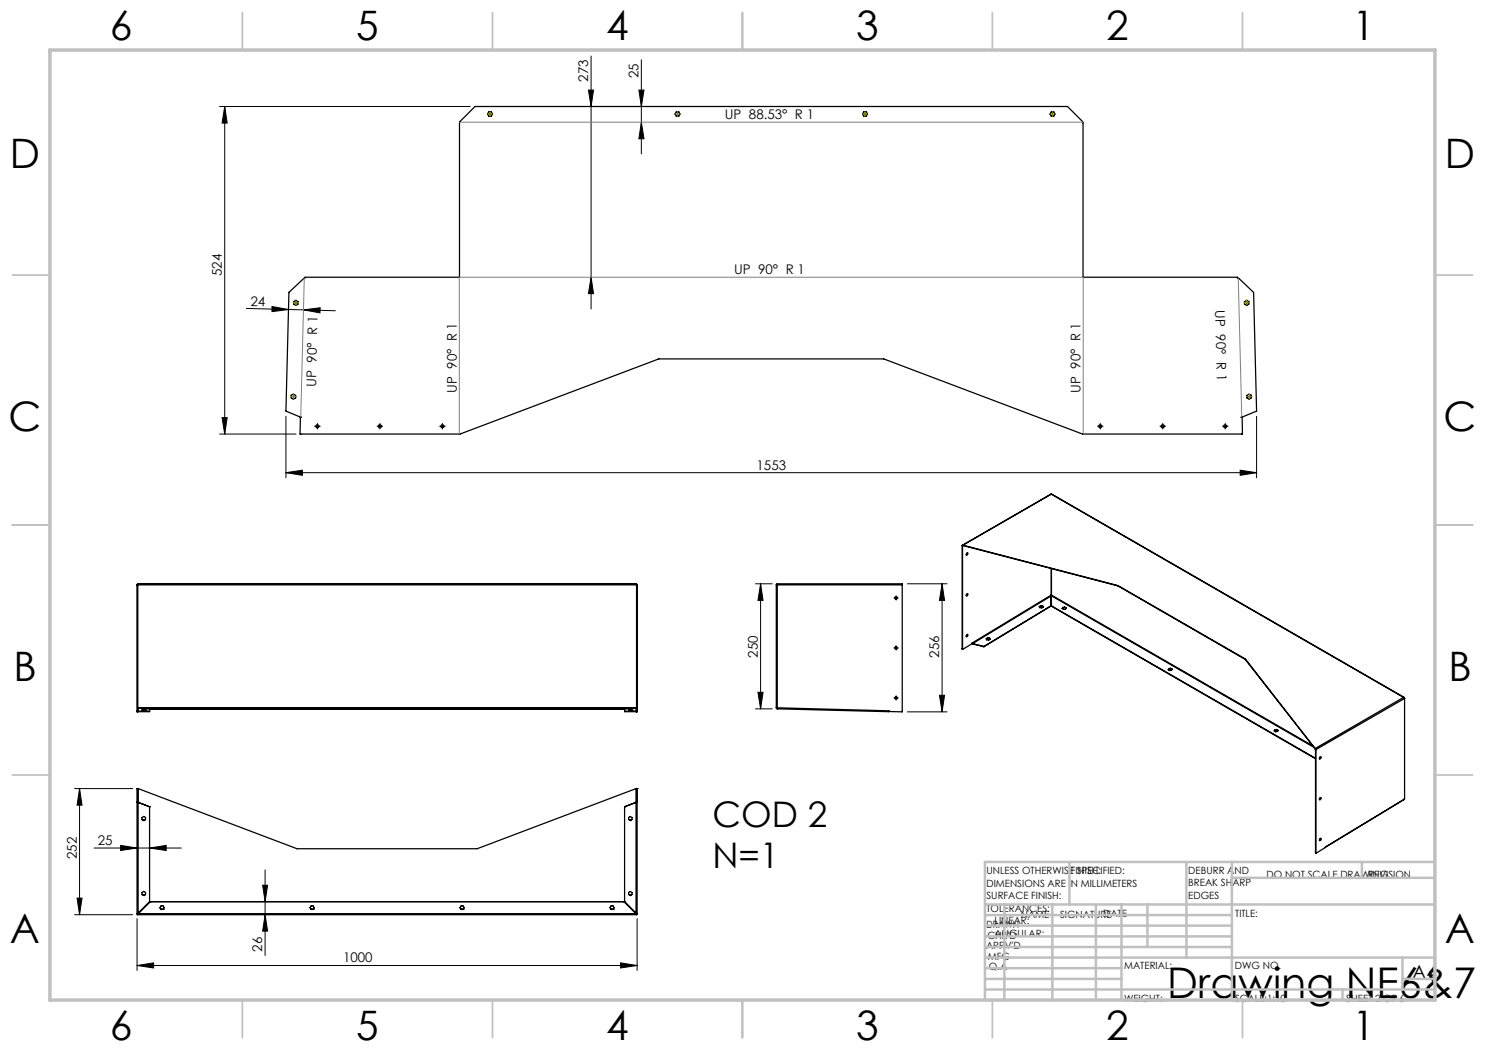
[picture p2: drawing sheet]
<svg xmlns="http://www.w3.org/2000/svg" width="297mm" height="210mm" viewBox="0 0 297 210" stroke-linecap="round" stroke-linejoin="round" font-family="sans-serif">
<g fill="none" stroke="#000" stroke-width=".25">
<path d="M97.8 22.4h.4l.3 .4-.3 .4h-.4l-.3-.4zM135.3 22.4h.4l.3 .4-.3 .4h-.4l-.3-.4zM172.8 22.4h.4l.3 .4-.3 .4h-.4l-.3-.4zM210.3 22.4h.4l.3 .4-.3 .4h-.4l-.3-.4zM57.8 58.5l3.2-2.9v-.2h30.9v-30.8l.1-.3 3-3h118.5l3 3 .1 .3v30.8h30.9v.2l.3 .1 2.9 2.8 .6 23.7-3.1 1.3h.2l.1 3.3h-32l-39.8-15h-44.9l-39.8 15h-32l.1-3.3h.2l-3.1-1.3zM58.2 79l.5-.2 .4 .3v.5l-.4 .2-.5-.2zM58.7 60.3l.5-.2 .4 .3v.4l-.4 .3-.5-.3zM248.9 60.4l.4-.3 .5 .2v.5l-.5 .3-.4-.3zM249.4 79.1l.4-.3 .5 .2v.6l-.5 .2-.4-.2zM210.3 98.8l70.5 40.7M210.3 98.8l-17.8 10.2M210.3 98.8l-17.7 10.2"/>
<path d="M210.3 98.8l70.4 40.7M27.4 117v25.4h.1v-25.4M27.4 117h100M27.6 116.9l-.1 .1M27.6 116.8l-.2 .2M27.6 116.9h99.6M27.6 116.8h99.6M27.6 116.8v.1M59.4 116.8v.1M95.4 116.8v.1M127.2 116.8l.2 .2M127.2 116.9l.1 .1"/>
<path d="M127.2 116.8v.1M127.3 116.9v.1M127.3 117v25.4h.1v-25.4M155.3 117h25.1M155.3 117v24.6M155.4 117v24.6l.1 .1M155.4 116.9v.1M155.5 116.8h24.9v.2M155.5 116.8l-.1 .2M155.5 116.8l-.2 .2M180.4 117v25.4l-2.6-.1v-.1M192.4 109.1l.1 .1"/>
<path d="M192.4 109.1l.1 20.8M192.5 109.2v20.7M192.6 109l-.2 .1M192.6 109.1l-.1 .1M192.6 109l31 8.1M192.6 109v.1M192.6 109.1l31 8.1M193.4 110.6h.1a.22 .22 0 0 1 0 .3 .22 .22 0 0 1-.3 0zM193.4 118.7h.1a.2 .2 0 0 1 0 .3 .2 .2 0 0 1-.3 .1zM193.5 110.6v.2l-.2 .2M193.5 118.7v.3l-.2 .1M210.2 119.1v.1"/>
<path d="M210.2 119.1l-15.8 9.5M210.2 119.2l-15.7 9.5M210.2 119.2v2l-13.4 8.2M210.3 113.7l-.1 5.4M210.3 119v.2M210.3 119l52.3 30.2M210.3 113.7v5.3M210.3 119.2v2l52.8 30.6M210.3 119.2l52.5 30.3M223.6 117.1l25.5 14.7M223.6 117.1v.1M223.6 117.2l25.5 14.7"/>
<path d="M192.4 129.7l.1 .1M193.4 127l.1-.1a.22 .22 0 0 1 0 .3 .22 .22 0 0 1-.3 0zM193.5 126.9v.3l-.2 .1M194.4 128.6l.1 .1M194.5 128.7v.1M194.5 128.7l-2 1.2M194.5 128.7l2.3 .6M194.5 128.8l2.3 .6M196.8 129.3v.1M197.5 127.6l-.3 .1 .1 .3 .7-.1M197.5 127.6h.4M197.5 127.6v.1"/>
<path d="M197.5 127.7l-.2 .1M197.5 127.7h.4M197.9 127.6l.1 .3M197.9 127.6v.1M197.9 127.7l.1 .2M208.1 121.1l-.2 .2v.2l.5 .1 .2-.2-.1-.2M208.1 121.1l.4 .1M208.1 121.1v.1M208.1 121.2l-.2 .2M208.1 121.2l.4 .1M208.5 121.2v.1M208.5 121.3l.1 .2"/>
<path d="M210.2 121.1l-13.4 8.2M210.3 121.2l52.8 30.5M212.5 121.5v.1M212.5 121.6l-.1 .1M212.9 121.4l.3 .2-.1 .2-.4 .1-.3-.2 .1-.2M212.9 121.4l-.4 .1M212.9 121.4v.1M212.9 121.5l.3 .1M212.9 121.5l-.4 .1M233.8 133.7v.1M233.8 133.8l-.1 .2M234.1 133.7l.3 .1-.1 .2-.4 .1-.3-.2 .2-.2"/>
<path d="M234.1 133.7h-.3M234.1 133.7h.1M234.1 133.7l.3 .2M234.1 133.7l-.3 .1M249.1 131.8l13.9 17.9M249.1 131.9l13.9 17.9M249.1 131.8v.1M280.7 139.5l.2 .2-17.7 10.2M280.7 139.5l.2 .1M280.7 139.5l-17.7 10.2M280.9 139.6h.1M280.9 139.6l-.1 20.2"/>
<path d="M27.4 157.7h.1M27.4 142.2h.1M27.4 157.7v25.1h.1M27.5 142.3h.1M27.5 142.2h2.4M27.5 141.6l.1 .1M27.5 157.7h.1M27.5 157.7v2.7M27.5 141.6h.1M27.5 141.6h99.8M27.6 141.7h.1M27.6 141.7h2.3v.6h-2.3"/>
<path d="M27.6 141.7v.6M27.6 157.7v25M27.6 141.7h2.4M27.6 141.7h99.6M27.6 157.7l31.8 12h36l31.8-12M28.4 142.2h.1M28.4 141.8h.1M28.4 141.8h.7M28.4 142.2h.7M28.8 142.2h.1M28.8 141.8h.1M29.1 142.2h.1"/>
<path d="M29.1 141.8h.1M29.9 141.8h95M30 141.7h94.8M30 141.7v.1M32 141.7h.8M32.2 141.7h.1M32.6 141.7h.1M62 141.7h.8M62.2 141.7h.1M62.6 141.7h.1M92 141.7h.8M92.2 141.7h.1"/>
<path d="M92.6 141.7h.1M122 141.7h.8M122.2 141.7h.1M122.6 141.7h.1M124.8 141.7v.1M124.9 141.7v.6h2.3M125.7 141.8h.1M125.7 142.2h.1M125.7 141.8h.7M125.7 142.2h.7M126 142.2h.1M126 141.8h.1"/>
<path d="M126.4 141.8h.1M126.4 142.2h.1M127.2 141.7h.1M127.2 157.7h.1M127.2 141.7v.6M127.2 157.7v25M127.2 141.7h-2.4M127.3 142.3h-.1M127.3 142.2h-2.4M127.3 141.6l-.1 .1M127.3 141.6h.1M127.3 157.7h.1"/>
<path d="M127.3 157.7v2.7M127.3 142.2h.1M127.4 157.7h.1M127.4 157.7v25.1h-.1M155.3 141.6l.2 .2M155.3 141.6h.2M155.5 141.6v.2M155.5 141.8h.1M155.5 141.7h.1M155.5 141.6l22.3 .6M155.5 141.7v.1M155.5 141.8l22.2 .5 .1-.1"/>
<path d="M255 146l-.2 .2 .3 .2 .4-.1 .1-.2M255 146h.1M255 146l-.1 .2M255.3 145.9l.3 .2M255.3 145.9l-.3 .1M255.3 145.9v.1M255.3 146l.3 .1M255.3 146h-.3M263 149.7l.2 .2M263 149.8l.1 .1M263 149.7v.1M263.1 149.9h.1"/>
<path d="M263.1 149.9l.1 20.8M263.2 149.9v20.8M263.9 159.7l.2-.2a.19 .19 0 0 1 .1 .3 .19 .19 0 0 1-.3 0zM264 151.4h.2a.25 .25 0 0 1 0 .3 .25 .25 0 0 1-.3 .1zM264.1 151.3v.4l-.2 .1M264.1 159.5v.3l-.2 .1M280.8 159.8l-15.7 9.7M280.8 159.8l-17.6 10.9M27.5 160.4h-.1l.2 .1M27.5 160.4l.1 .1M27.6 160.5h.1M27.6 160.5l2.3 .9"/>
<path d="M28.4 163.5l.4-.2 .3 .2v.4l-.3 .2-.4-.2zM28.4 178.5l.4-.2 .3 .2v.4l-.3 .2-.4-.2zM28.8 164.1h.1M28.8 179.1h.1M29.9 161.4h.1M29.9 161.4v18.9l-2.3 2.3M124.9 161.4h.1M124.9 161.4v18.9l2.3 2.3M125.7 178.5l.3-.2 .4 .2v.4l-.4 .2-.3-.2zM125.7 163.5l.3-.2 .4 .2v.4l-.4 .2-.3-.2zM126 164.1h.1M126 179.1h.1"/>
<path d="M127.2 160.5h.1M127.2 160.5l-2.3 .9M127.3 160.4h.1l-.2 .1M127.3 160.4l-.1 .1M263.1 170.5l.1 .1M263.9 168.1h.1M264 167.7h.2a.25 .25 0 0 1 0 .3 .25 .25 0 0 1-.3 .1zM264.1 168l-.2 .1M264.1 167.7v.3l-.2 .1M27.5 182.7v.2M27.5 182.9h99.8M27.6 182.6l-.2 .1h.1"/>
<path d="M27.6 182.6l-.1 .1M27.6 182.7h.1M27.6 182.7l-.1 .2M27.6 182.7l-.1 .1M27.6 182.7h99.6M30 180.3h.1M30 180.3h94.8M30 180.3l-2.4 2.4M32.2 181.9h.1M32.2 181.9h.4M32.2 181.9l-.2-.4 .2-.3h.4l.2 .3-.2 .4M32.6 181.9h.1"/>
<path d="M62.2 181.9h.1M62.2 181.9h.4M62.2 181.9l-.2-.4 .2-.3h.4l.2 .3-.2 .4M62.6 181.9h.1M92.2 181.9h.1M92.2 181.9l-.2-.4 .2-.3h.4l.2 .3-.2 .4M92.2 181.9h.4M92.6 181.9h.1M122.2 181.9h.1M122.2 181.9h.4M122.2 181.9l-.2-.4 .2-.3h.4l.2 .3-.2 .4M122.6 181.9h.1"/>
<path d="M124.8 180.3h.1M124.8 180.3l2.4 2.4M127.2 182.6l.2 .1h-.1M127.2 182.6l.1 .1M127.2 182.7h.1M127.2 182.7l.1 .2M127.2 182.7l.1 .1M127.3 182.7v.2"/>
<circle cx="63.5" cy="85.3" r=".31"/>
<circle cx="76" cy="85.3" r=".31"/>
<circle cx="88.5" cy="85.2" r=".31"/>
<circle cx="220" cy="85.3" r=".31"/>
<circle cx="232.5" cy="85.3" r=".32"/>
<circle cx="245.1" cy="85.3" r=".31"/>
<circle cx="179.2" cy="119.6" r=".25"/>
<circle cx="179.2" cy="129.6" r=".25"/>
<circle cx="179.2" cy="139.6" r=".25"/>
</g>
<g fill="none" stroke="#000" stroke-width=".2">
<path d="M117.7 18h1l-.5 3.3zM118.2 11.2v50.6M127.8 18h1l-.5 3.3zM128.3 12v18.8M43.9 21.3h50.1M44.9 21.3l.5 3.3h-1zM44.9 21.3v65.5M128.3 24.4l.5 3.4h-1zM118.2 55.4l.5 3.3h-1zM49.3 61.7l11.4 .3M54.4 61.3l3.3 .6-3.3 .4zM60.7 62l3.3-.4v1z"/>
<path d="M60.7 62l6.4 .2M43.9 86.8h15.3M44.4 83.5h1l-.5 3.3zM57.2 94.5l3.3-.5v1.1zM57.2 83.2v12.4M57.2 94.5h194.1M63.1 85.3h.7M63.5 84.9v.7M75.7 85.3h.6M76 84.9v.7M88.2 85.3h.6M88.5 84.9v.7"/>
<path d="M219.7 85.3h.6M220 84.9v.7M232.2 85.3h.7M232.6 84.9v.7M244.7 85.3h.7M245 84.9v.7M248 94l3.3 .5-3.3 .6zM251.3 83.2v12.4M151.1 116.8h3.3M152.1 116.8l.5 3.3h-1zM152.1 116.8v25M179 119.6h.5"/>
<path d="M179.2 119.3v.5M181.5 116.8h7.9M188.4 116.8l.5 3.3h-1zM188.4 116.8v25.6M151.6 138.5h1l-.5 3.3zM179 129.6h.5M179 139.6h.5M179.2 129.4v.4M179.2 139.3v.5M187.9 139.1h1l-.5 3.3zM14.9 157.7h11.6M15.9 157.7l.5 3.3h-1z"/>
<path d="M15.9 157.7v25.2M151.1 141.8h3.3M181.5 142.4h7.9M15.4 179.6h1l-.5 3.3zM18.8 169.6h17.5M24.1 169.1l3.3 .5-3.3 .5zM29.9 169.6l3.3-.5v1zM52.5 177.1h1l-.5 3.2zM53 174v17.1M14.9 182.9h11.6M27.4 193.1l3.3-.5v1zM27.4 183.7v10.4"/>
<path d="M27.4 193.1h100M53 182.9l.5 3.3h-1zM124.1 192.6l3.3 .5-3.3 .5zM127.4 183.7v10.4"/>
</g>
<g fill="none" stroke="#000" stroke-width=".2" stroke-dasharray="15.2 1.3 1.3 1.3" stroke-linecap="butt">
<path d="M63.2 85.2h-.3M63.5 84.9v-.3M63.5 85.6v.3M63.8 85.2h.3M75.7 85.2h-.3M76 84.9v-.3M76 85.6v.3M76.3 85.2h.3M88.2 85.2h-.3M88.5 84.9v-.3M88.5 85.6v.3M88.8 85.2h.3"/>
<path d="M219.7 85.2h-.3M220.1 84.9v-.3M220.1 85.6v.3M220.4 85.2h.3M232.2 85.2h-.3M232.6 84.9v-.3M232.6 85.6v.3M232.9 85.2h.3M244.7 85.2h-.3M245.1 84.9v-.3M245.1 85.6v.3M245.4 85.2h.3"/>
<path d="M179 119.6h-.3M179.2 119.3v-.2M179.2 119.8v.3M179.5 119.6h.2M179 129.6h-.3M179 139.6h-.3M179.2 129.3v-.2M179.2 129.8v.3M179.2 139.3v-.2M179.2 139.8v.3M179.5 129.6h.2M179.5 139.6h.2"/>
</g>
<g fill="none" stroke="#808000" stroke-width=".2" stroke-dasharray="15.2 1.3 1.3 1.3" stroke-linecap="butt">
<path d="M97.7 22.8h-.3M98 22.5v-.3M98 23.1v.3M98.3 22.8h.3M135.2 22.8h-.3M135.5 22.5v-.3M135.5 23.1v.3M135.8 22.8h.3M172.7 22.8h-.3M173 22.5v-.3M173 23.1v.3M173.3 22.8h.3"/>
<path d="M210.2 22.8h-.3M210.5 22.5v-.3M210.5 23.1v.3M210.8 22.8h.3M58.4 79.3h-.3M58.7 79v-.3M58.7 79.6v.3M58.9 60.6h-.3M59 79.3h.3M59.2 60.3v-.4M59.2 60.9v.3M59.5 60.6h.3"/>
<path d="M249 60.6h-.3M249.4 60.3v-.4M249.4 60.9v.3M249.5 79.3h-.3M249.7 60.6h.3M249.8 79v-.3M249.8 79.6v.3M250.2 79.3h.3"/>
</g>
<g fill="none" stroke="#808000" stroke-width=".2">
<path d="M97.7 22.8h.6M98 22.5v.6M135.2 22.8h.6M135.5 22.5v.6M172.7 22.8h.6M173 22.5v.6M210.2 22.8h.6M210.5 22.5v.6M58.4 79.3h.6M58.7 79v.6M58.8 60.6h.7M59.2 60.3v.6"/>
<path d="M249 60.6h.7M249.3 60.3v.6M249.5 79.3h.6M249.8 79v.6"/>
</g>
<path d="M91.9 24.4h124.7M60.9 55.6l-.8 27.8M91.9 55.4v31.4M91.9 55.4h124.7M216.6 55.4v31.4M247.6 55.6l.8 27.8" fill="none" stroke="#808080" stroke-width=".2"/>
<g fill="none" stroke="#c0c0c0" stroke-width=".35">
<path d="M48.5 2.5v7.5M98.5 2.5v7.5M148.5 2.5v7.5M198.5 2.5v7.5M248.5 2.5v7.5M2.5 55h7.5M287 55h7.5M2.5 105h7.5M287 105h7.5M2.5 155h7.5M287 155h7.5M48.5 200v7.5"/>
<path d="M98.5 200v7.5M148.5 200v7.5M198.5 200v7.5M248.5 200v7.5"/>
</g>
<g fill="none" stroke="#c0c0c0" stroke-width=".5">
<path d="M213.9 172.4v8.5M237.3 172.4v19.1M246.4 172.4v27.6M246.4 175.6h40.6M272.4 172.4v3.2M287 172.4h-90v27.6M197 197.9h90M197 180.9h90M197 189.4h49.4M197 187.3h49.4M197 185.1h49.4M197 183h49.4"/>
<path d="M197 195.8h27.3M197 193.6h27.3M197 191.5h90M200.9 180.9v19.1M210.5 180.9v19.1M219.2 180.9v19.1M224.3 180.9v19.1M229.5 180.9v8.5M268.5 197.9v2.1M280.5 195.8h6.5M280.5 191.5v6.4"/>
</g>
<path d="M10 10h277v190h-277z" fill="none" stroke="#c0c0c0" stroke-width=".7"/>
<g fill="#000">
<path d="M44.9 21.3l.5 3.3h-1zM44.4 83.5h1l-.5 3.3zM52.5 177.1h1l-.5 3.2zM53 182.9l.5 3.3h-1z"/>
<path d="M128.3 24.4l.5 3.4h-1zM127.8 18h1l-.5 3.3z"/>
<path d="M118.2 55.4l.5 3.3h-1zM117.7 18h1l-.5 3.3z"/>
<path d="M54.4 61.3l3.3 .6-3.3 .4zM60.7 62l3.3-.4v1z"/>
<path d="M57.2 94.5l3.3-.5v1.1zM248 94l3.3 .5-3.3 .6z"/>
<path d="M187.9 139.1h1l-.5 3.3zM188.4 116.8l.5 3.3h-1zM151.6 138.5h1l-.5 3.3zM152.1 116.8l.5 3.3h-1zM15.4 179.6h1l-.5 3.3zM15.9 157.7l.5 3.3h-1z"/>
<path d="M24.1 169.1l3.3 .5-3.3 .5zM29.9 169.6l3.3-.5v1zM27.4 193.1l3.3-.5v1zM124.1 192.6l3.3 .5-3.3 .5z"/>
</g>
<text font-size="8.5" x="233.4" y="199.5">Drawing NE6&amp;7</text>
<g font-size="8.1">
<text x="22" y="8">6</text>
<text x="71.2" y="8">5</text>
<text x="121.2" y="8">4</text>
<text x="171.2" y="8">3</text>
<text x="221.2" y="8">2</text>
<text x="270.5" y="8">1</text>
<text x="2" y="33.6">D</text>
<text x="289" y="33.6">D</text>
<text x="1.7" y="86.1">C</text>
<text x="288.7" y="86.1">C</text>
<text x="2.7" y="136.1">B</text>
<text x="289.7" y="136.1">B</text>
<text x="2" y="188.6">A</text>
<text x="289" y="188.6">A</text>
<text x="22" y="208">6</text>
<text x="71.2" y="208">5</text>
<text x="121.2" y="208">4</text>
<text x="171.2" y="208">3</text>
<text x="221.2" y="208">2</text>
<text x="270.5" y="208">1</text>
</g>
<g font-size="7.1">
<text x="142.5" y="165.5">COD 2</text>
<text x="142.5" y="173.5">N=1</text>
</g>
<text font-size="3.9" x="282.4" y="195.8">A4</text>
<g font-size="2.7">
<text x="117.6" y="16.4" transform="rotate(-90 117.6 16.4)">273</text>
<text x="127.7" y="15.6" transform="rotate(-90 127.7 15.6)">25</text>
<text x="145" y="23.8">UP 88.53° R 1</text>
<text x="44.4" y="55.2" transform="rotate(-90 44.4 55.2)">524</text>
<text x="146.8" y="54.8">UP 90° R 1</text>
<text x="50.1" y="61.1" transform="rotate(1 50.1 61.1)">24</text>
<text x="243.1" y="62.1" transform="rotate(89 243.1 62.1)">UP 90° R 1</text>
<text x="63.2" y="77.3" transform="rotate(-89 63.2 77.3)">UP 90° R 1</text>
<text x="91.4" y="78.6" transform="rotate(-90 91.4 78.6)">UP 90° R 1</text>
<text x="216.1" y="78.6" transform="rotate(-90 216.1 78.6)">UP 90° R 1</text>
<text x="151.3" y="93.9">1553</text>
<text x="151.5" y="131.6" transform="rotate(-90 151.5 131.6)">250</text>
<text x="187.8" y="131.6" transform="rotate(-90 187.8 131.6)">256</text>
<text x="15.3" y="171.8" transform="rotate(-90 15.3 171.8)">252</text>
<text x="19.6" y="169">25</text>
<text x="52.5" y="190.3" transform="rotate(-90 52.5 190.3)">26</text>
<text x="68.6" y="192.5">1000</text>
</g>
<g font-size="2">
<text x="197.3" y="174.8">UNLESS OTHERWISE SPECIFIED:</text>
<text x="197.3" y="177.3">DIMENSIONS ARE IN MILLIMETERS</text>
<text x="197.3" y="179.8">SURFACE FINISH:</text>
<text x="214.2" y="174.8">FINISH:</text>
<text x="237.7" y="174.8">DEBURR AND</text>
<text x="237.7" y="177.3">BREAK SHARP</text>
<text x="237.7" y="179.8">EDGES</text>
<text x="253.3" y="175.5">DO NOT SCALE DRAWING</text>
<text x="273.7" y="175.6">REVISION</text>
<text x="197.3" y="182.3">TOLERANCES:</text>
<text x="197.3" y="185.6">DRAWN</text>
<text x="198.9" y="184.8">LINEAR:</text>
<text x="204.2" y="183.5">NAME</text>
<text x="212" y="183.5">SIGNATURE</text>
<text x="220.6" y="183.5">DATE</text>
<text x="247" y="183.5">TITLE:</text>
<text x="197.2" y="189.7">APPV'D</text>
<text x="197.5" y="187.7">CHK'D</text>
<text x="197.6" y="191.9">MFG</text>
<text x="198.9" y="187.3">ANGULAR:</text>
<text x="197.8" y="194">Q.A</text>
<text x="224.8" y="193.8">MATERIAL:</text>
<text x="247" y="193.8">DWG NO.</text>
<text x="224.8" y="200.3">WEIGHT:</text>
<text x="247" y="200.3">SCALE:1:10</text>
<text x="269.2" y="200.3">SHEET 2 OF 6</text>
</g>
</svg>
